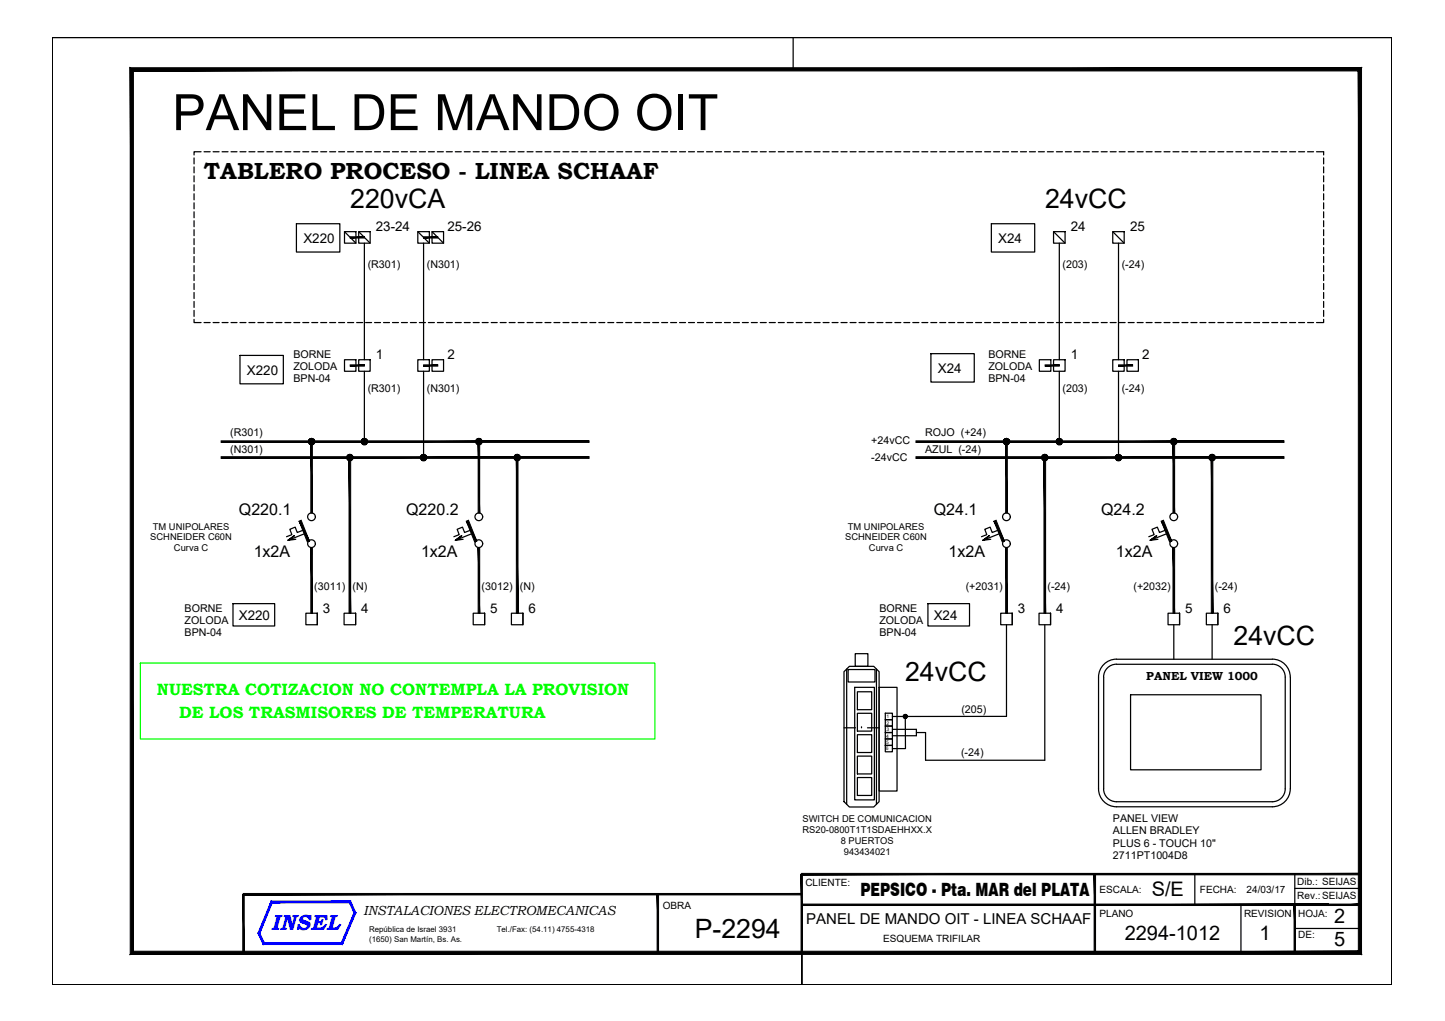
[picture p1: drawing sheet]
<svg xmlns="http://www.w3.org/2000/svg" width="297mm" height="210mm" viewBox="0 0 297 210" stroke-linecap="round" stroke-linejoin="round" font-family="sans-serif">
<!-- layer: 0 -->
<g fill="none" stroke="#000" stroke-width=".25">
<path d="M10.7 7.7v194.7zM10.7 7.7v194.7M10.7 7.7h275.4v194.7h-275.4zM10.7 7.7h275.4v194.7v-194.7h-275.4v194.7h275.4h-275.4zM163 7.7v6.5M286.1 7.7v194.7M173.5 138.1l1.1-1.1h5l1.1 1.1v26.7l-1.1 1.1h-5l-1.1-1.1zM174 137.5v27.9M174.3 137.6h5.6v2.6h-5.6zM175.8 134.4h2.6v2.6h-2.6zM180.2 137.5v27.9M173.5 149.6h2.4"/>
<path d="M175.7 141.3h4v23.1h-4zM176.2 146.6h3v3.7h-3zM176.2 142.2h3v3.7h-3zM176.2 151h3v3.7h-3zM176.2 155.4h3v3.7h-3zM176.2 159.9h3v3.6h-3zM177.1 149.6h.1M178.3 149.6h2.4M190.3 156.3h24.5M206.9 147.3h-23.5M245.6 179.7v6.3M266.2 179.7v6.3"/>
<path d="M164.8 195.9v6.5v-6.5M255.1 186v9.9M266.2 190.9h13.4M266.2 182.6h13.4"/>
</g>
<g fill="#000" stroke="#000" stroke-width=".21">
<path d="M164.8 179.6v.3l114.8-.3zM164.8 179.9l114.8-.3v.3z"/>
<path d="M49.9 183.8v12.1h.3zM49.9 183.8h.3v12.1z"/>
<path d="M50.1 183.7v.3l114.7-.3zM50.1 184l114.7-.3v.3z"/>
<path d="M135.1 183.8v12.1h.3zM135.1 183.8h.3v12.1z"/>
<path d="M164.7 179.7v16.2h.2zM164.7 179.7h.2v16.2z"/>
<path d="M164.8 185.9v.3l108.2-.3zM164.8 186.2l108.2-.3v.3zM273 185.9v.3l6.6-.3zM273 186.2l6.6-.3v.3z"/>
<path d="M224.9 179.7v16.2h.3zM224.9 179.7h.3v16.2z"/>
<path d="M266 186v9.9h.3zM266 186h.3v9.9z"/>
<path d="M279.2 14.6v181l.7 .6zM279.2 14.6l.7-.7v182.3zM27.4 14.6h251.8l.7-.7zM26.8 13.9h253.1l-252.5 .7zM26.8 13.9l.6 181.7v-181zM26.8 13.9l.6 181.7-.6 .6zM27.4 195.6l-.6 .6 252.4-.6zM26.8 196.2l252.4-.6 .7 .6z"/>
</g>
<!-- layer: L-Linea -->
<path d="M53 191.9l1.1 2.3 .2-.4zM53 191.9h.4l.9 1.9zM55.7 185.2l-2.7 6.7h.4zM55.7 185.2l.3 .4-2.6 6.3zM55.7 185.2l.3 .4 16.1-.4zM56 185.6l16.1-.4-.3 .4zM72.1 185.2l-.3 .4 1.4 2.1zM71.8 185.6l1.4 2.1h-.4zM72.8 187.7l-2.4 6.5 2.8-6.5zM72.8 187.7l-2.4 6.5-.3-.4zM54.1 194.2h16.3l-.3-.4zM54.3 193.8h15.8l-16 .4z" fill="#00f" stroke="#00f" stroke-width=".21"/>
<!-- layer: TEXTO -->
<g fill="none" stroke="#000" stroke-width=".25">
<path d="M70.8 47.6h2.4v2.4h-2.4zM73.7 47.6h2.4v2.4h-2.4zM85.9 47.6h2.4v2.4h-2.4zM88.8 47.6h2.4v2.4h-2.4zM216.6 47.6h2.3v2.4h-2.3zM228.7 47.6h2.4v2.4h-2.4zM70.8 74h2.4v2.3h-2.4zM73.7 74h2.4v2.3h-2.4zM85.9 74h2.4v2.3h-2.4zM88.8 74h2.4v2.3h-2.4zM213.6 74h2.4v2.3h-2.4zM216.6 74h2.3v2.3h-2.3z"/>
<path d="M228.7 74h2.4v2.3h-2.4zM231.7 74h2.3v2.3h-2.3z"/>
</g>
<!-- layer: COMPONENTE -->
<g fill="none" stroke="#000" stroke-width=".25">
<path d="M39.9 32.5v1.2M39.9 34.3v1.2M39.9 36.2v1.2M39.9 38v1.2M39.9 39.8v1.3M41.3 31.2h-1.4v.7M41.9 31.2h1.3M43.8 31.2h1.2M45.6 31.2h1.3M47.5 31.2h1.2M49.3 31.2h1.3M51.2 31.2h1.2"/>
<path d="M53 31.2h1.2M54.9 31.2h1.2M56.7 31.2h1.2M58.6 31.2h1.2M60.4 31.2h1.2M62.2 31.2h1.3M64.1 31.2h1.2M65.9 31.2h1.3M67.8 31.2h1.2M69.6 31.2h1.2M71.5 31.2h1.2M73.3 31.2h1.2"/>
<path d="M75.2 31.2h1.2M77 31.2h1.2M78.8 31.2h1.3M80.7 31.2h1.2M82.5 31.2h1.2M84.4 31.2h1.2M86.2 31.2h1.3M88.1 31.2h1.2M89.9 31.2h1.2M91.8 31.2h1.2M93.6 31.2h1.2M95.4 31.2h1.3"/>
<path d="M97.3 31.2h1.2M99.1 31.2h1.2M101 31.2h1.2M102.8 31.2h1.2M104.7 31.2h1.2M106.5 31.2h1.2M108.3 31.2h1.3M110.2 31.2h1.2M112 31.2h1.3M113.9 31.2h1.2M115.7 31.2h1.3M117.6 31.2h1.2"/>
<path d="M119.4 31.2h1.2M121.3 31.2h1.2M123.1 31.2h1.2M124.9 31.2h1.3M126.8 31.2h1.2M128.6 31.2h1.3M130.5 31.2h1.2M132.3 31.2h1.3M134.2 31.2h1.2M136 31.2h1.2M137.9 31.2h1.2M139.7 31.2h1.2"/>
<path d="M141.5 31.2h1.3M143.4 31.2h1.2M145.2 31.2h1.3M147.1 31.2h1.2M148.9 31.2h1.2M150.8 31.2h1.2M152.6 31.2h1.2M154.4 31.2h1.3M156.3 31.2h1.2M158.1 31.2h1.3M160 31.2h1.2M161.8 31.2h1.3"/>
<path d="M163.7 31.2h1.2M165.5 31.2h1.2M167.4 31.2h1.2M169.2 31.2h1.2M171 31.2h1.3M172.9 31.2h1.2M174.7 31.2h1.3M176.6 31.2h1.2M178.4 31.2h1.3M180.3 31.2h1.2M182.1 31.2h1.2M184 31.2h1.2"/>
<path d="M185.8 31.2h1.2M187.6 31.2h1.3M189.5 31.2h1.2M191.3 31.2h1.3M193.2 31.2h1.2M195 31.2h1.3M196.9 31.2h1.2M198.7 31.2h1.2M200.5 31.2h1.3M202.4 31.2h1.2M204.3 31.2h1.2M206.1 31.2h1.2"/>
<path d="M207.9 31.2h1.3M209.8 31.2h1.2M211.6 31.2h1.2M213.5 31.2h1.2M215.3 31.2h1.2M217.2 31.2h1.2M219 31.2h1.2M220.8 31.2h1.3M222.7 31.2h1.2M224.5 31.2h1.3M226.4 31.2h1.2M228.2 31.2h1.2"/>
<path d="M230.1 31.2h1.2M231.9 31.2h1.2M233.8 31.2h1.2M235.6 31.2h1.2M237.4 31.2h1.3M239.3 31.2h1.2M241.1 31.2h1.3M243 31.2h1.2M244.8 31.2h1.3M246.7 31.2h1.2M248.5 31.2h1.2M250.4 31.2h1.2"/>
<path d="M252.2 31.2h1.2M254 31.2h1.3M255.9 31.2h1.2M257.7 31.2h1.2M259.6 31.2h1.2M261.4 31.2h1.3M263.3 31.2h1.2M265.1 31.2h1.2M266.9 31.2h1.3M268.8 31.2h1.2M270.6 31.2h1.5v.7M272.1 32.5v1.2"/>
<path d="M272.1 34.3v1.2M272.1 36.2v1.2M272.1 38v1.2M272.1 39.8v1.3M39.9 41.7v1.2M39.9 43.5v1.3M39.9 45.4v1.2M39.9 47.2v1.3M39.9 49.1v1.2M39.9 50.9v1.2M39.9 52.7v1.3M39.9 54.6v1.2"/>
<path d="M39.9 56.5v1.2M39.9 58.3v1.2M60.9 46h9v5.8h-9zM70.8 47.6l2.4 2.4M73.7 47.6l2.4 2.4M74.9 50v24M85.9 47.6l2.4 2.4M87.1 50v24M88.8 47.6l2.4 2.4M203.8 46h8.9v5.8h-8.9zM216.6 47.6l2.3 2.4M217.8 50v24"/>
<path d="M228.7 47.6l2.4 2.4M229.9 50v24M272.1 41.7v1.2M272.1 43.5v1.3M272.1 45.4v1.2M272.1 47.2v1.3M272.1 49.1v1.2M272.1 50.9v1.2M272.1 52.7v1.3M272.1 54.6v1.2M272.1 56.5v1.2M272.1 58.3v1.2"/>
<path d="M39.9 65.7v.6h1.4M39.9 60.1v1.3M39.9 62v1.2M39.9 63.8v1.2M41.9 66.3h1.3M43.8 66.3h1.2M45.6 66.3h1.3M47.5 66.3h1.2M49.3 73.1h8.9v5.8h-8.9zM49.3 66.3h1.3M51.2 66.3h1.2M53 66.3h1.2"/>
<path d="M54.9 66.3h1.2M56.7 66.3h1.2M58.6 66.3h1.2M60.4 66.3h1.2M62.2 66.3h1.3M64.1 66.3h1.2M65.9 66.3h1.3M67.8 66.3h1.2M69.6 66.3h1.2M71.5 66.3h1.2M73.3 66.3h1.2M74.9 76.3v14.5"/>
<path d="M75.2 66.3h1.2M77 66.3h1.2M78.8 66.3h1.3M80.7 66.3h1.2M82.5 66.3h1.2M84.4 66.3h1.2M86.2 66.3h1.3M87.1 76.3v17.8M88.1 66.3h1.2M89.9 66.3h1.2M91.8 66.3h1.2M93.6 66.3h1.2"/>
<path d="M95.4 66.3h1.3M97.3 66.3h1.2M99.1 66.3h1.2M101 66.3h1.2M102.8 66.3h1.2M104.7 66.3h1.2M106.5 66.3h1.2M108.3 66.3h1.3M110.2 66.3h1.2M112 66.3h1.3M113.9 66.3h1.2M115.7 66.3h1.3"/>
<path d="M117.6 66.3h1.2M119.4 66.3h1.2M121.3 66.3h1.2M123.1 66.3h1.2M124.9 66.3h1.3M126.8 66.3h1.2M128.6 66.3h1.3M130.5 66.3h1.2M132.3 66.3h1.3M134.2 66.3h1.2M136 66.3h1.2M137.9 66.3h1.2"/>
<path d="M139.7 66.3h1.2M141.5 66.3h1.3M143.4 66.3h1.2M145.2 66.3h1.3M147.1 66.3h1.2M148.9 66.3h1.2M150.8 66.3h1.2M152.6 66.3h1.2M154.4 66.3h1.3M156.3 66.3h1.2M158.1 66.3h1.3M160 66.3h1.2"/>
<path d="M161.8 66.3h1.3M163.7 66.3h1.2M165.5 66.3h1.2M167.4 66.3h1.2M169.2 66.3h1.2M171 66.3h1.3M172.9 66.3h1.2M174.7 66.3h1.3M176.6 66.3h1.2M178.4 66.3h1.3M180.3 66.3h1.2M182.1 66.3h1.2"/>
<path d="M184 66.3h1.2M185.8 66.3h1.2M187.6 66.3h1.3M189.5 66.3h1.2M191.3 66.3h1.3M191.4 72.7h8.9v5.8h-8.9zM193.2 66.3h1.2M195 66.3h1.3M196.9 66.3h1.2M198.7 66.3h1.2M200.5 66.3h1.3M202.4 66.3h1.2"/>
<path d="M204.3 66.3h1.2M206.1 66.3h1.2M207.9 66.3h1.3M209.8 66.3h1.2M211.6 66.3h1.2M213.5 66.3h1.2M215.3 66.3h1.2M217.2 66.3h1.2M217.8 76.3v14.5M219 66.3h1.2M220.8 66.3h1.3M222.7 66.3h1.2"/>
<path d="M224.5 66.3h1.3M226.4 66.3h1.2M228.2 66.3h1.2M229.9 76.3v17.8M230.1 66.3h1.2M231.9 66.3h1.2M233.8 66.3h1.2M235.6 66.3h1.2M237.4 66.3h1.3M239.3 66.3h1.2M241.1 66.3h1.3M243 66.3h1.2"/>
<path d="M244.8 66.3h1.3M246.7 66.3h1.2M248.5 66.3h1.2M250.4 66.3h1.2M252.2 66.3h1.2M254 66.3h1.3M255.9 66.3h1.2M257.7 66.3h1.2M259.6 66.3h1.2M261.4 66.3h1.3M263.3 66.3h1.2M265.1 66.3h1.2"/>
<path d="M266.9 66.3h1.3M268.8 66.3h1.2M272.1 65.7v.6h-1.5M272.1 60.1v1.3M272.1 62v1.2M272.1 63.8v1.2M206.9 128.4v18.9M214.8 128.4v27.9M226.9 139.2a2.62 2.62 0 0 1 2.6-2.6l32-.1a2.66 2.66 0 0 1 2.7 2.7v23a2.66 2.66 0 0 1-2.7 2.6h-32a2.66 2.66 0 0 1-2.6-2.6M226.9 139.2v23M226.9 136.6a3.6 3.6 0 0 1 2.6-1.1h32a3.7 3.7 0 0 1 3.8 3.7l-.1 23a3.7 3.7 0 0 1-3.7 3.7h-32a3.7 3.7 0 0 1-3.7-3.7v-23a3.7 3.7 0 0 1 1.1-2.6zM241.3 128.4v7.1"/>
<path d="M249.2 128.4v7.1M180.7 141.3h3.7v21.3h-3.7zM182 146.6h1.4v1.4h-1.4zM182 148h1.4v1.3h-1.4zM182 149.3h1.4v1.3h-1.4zM182 150.6h1.4v1.3h-1.4zM182 151.9h1.4v1.3h-1.4zM182 153.2h1.4v1.4h-1.4zM183.4 149.9h5v1.4h-5M186.1 147.3v6.6h-2.7M188.4 150.6h1.9v5.7M232.4 142.8h26.8v15.5h-26.8z"/>
</g>
<g fill="#000" stroke="#000" stroke-width=".21">
<path d="M72 48.7v.2l2.9-.2zM72 48.9l2.9-.2v.2z"/>
<path d="M87.1 48.7v.2l2.9-.2zM87.1 48.9l2.9-.2v.2z"/>
<path d="M72 75v.3l2.9-.3zM72 75.3l2.9-.3v.3z"/>
<path d="M87.1 75v.3l2.9-.3zM87.1 75.3l2.9-.3v.3z"/>
<path d="M214.8 75v.3l3-.3zM214.8 75.3l3-.3v.3z"/>
<path d="M229.9 75v.3l2.9-.3zM229.9 75.3l2.9-.3v.3z"/>
</g>
<!-- layer: TRIFILAR -->
<g fill="#000" stroke="#000" stroke-width=".21">
<path d="M45.5 90.6v.4l75.6-.4zM45.5 91l75.6-.4v.4z"/>
<path d="M45.5 93.9v.3l75.6-.3zM45.5 94.2l75.6-.3v.3z"/>
<path d="M63.4 90.6v.2h.6zM63.4 90.8h.6l-.6 .2zM63.4 91l.1 .2 .5-.4z"/>
<path d="M63.5 91.2l.2 .1 .3-.5zM64 90.8l-.1 .6-.2-.1zM64 90.8l-.1 .6h.1z"/>
<path d="M63.7 90.3l.3 .5-.1-.6zM63.7 90.3l.3 .5-.5-.4zM63.5 90.4l-.1 .2 .6 .2z"/>
<path d="M64 90.8v.6h.3zM64 90.8l.4 .5-.1 .1zM64 90.8l.4 .5 .2-.1z"/>
<path d="M64.3 90.2l-.3 .6 .4-.5zM64 90.1l.3 .1-.3 .6zM63.9 90.2l.1 .6v-.7z"/>
<path d="M64 90.8l.6 .4 .1-.2zM64 90.8h.7v.2z"/>
<path d="M64 90.8h.7v-.2zM64 90.8l.6-.4 .1 .2zM64.4 90.3l-.4 .5 .6-.4z"/>
<path d="M71.3 93.9v.2h.6zM71.3 94.1h.6l-.6 .2zM71.3 94.3l.1 .1 .5-.3z"/>
<path d="M71.4 94.4l.1 .2 .4-.5zM71.9 94.1l-.2 .6-.2-.1zM71.9 94.1l-.2 .6h.2z"/>
<path d="M71.5 93.5l.4 .6-.2-.6zM71.5 93.5l.4 .6-.5-.4zM71.4 93.7l-.1 .2 .6 .2z"/>
<path d="M71.9 94.1v.6h.2zM71.9 94.1l.4 .5-.2 .1zM71.9 94.1l.4 .5 .1-.2z"/>
<path d="M71.7 94.1l.4 32v-32zM71.7 94.1l.4 32h-.4z"/>
<path d="M72.1 93.5l-.2 .6 .4-.6zM71.9 93.4l.2 .1-.2 .6zM71.7 93.5l.2 .6v-.7z"/>
<path d="M71.9 94.1l.5 .3 .2-.1zM71.9 94.1h.7v.2z"/>
<path d="M71.9 94.1h.7v-.2zM71.9 94.1l.5-.4 .2 .2zM72.3 93.5l-.4 .6 .5-.4z"/>
<path d="M74.3 90.6l-.1 .2h.7zM74.2 90.8h.7l-.6 .2zM74.3 91l.1 .2 .5-.4z"/>
<path d="M74.4 91.2l.1 .1 .4-.5zM74.9 90.8l-.2 .6-.2-.1zM74.9 90.8l-.2 .6h.2z"/>
<path d="M74.5 90.3l.4 .5-.2-.6zM74.5 90.3l.4 .5-.5-.4zM74.4 90.4l-.1 .2 .6 .2z"/>
<path d="M74.9 90.8v.6h.2zM74.9 90.8l.4 .5-.2 .1zM74.9 90.8l.4 .5 .1-.1z"/>
<path d="M75.1 90.2l-.2 .6 .4-.5zM74.9 90.1l.2 .1-.2 .6zM74.7 90.2l.2 .6v-.7z"/>
<path d="M74.9 90.8l.5 .4 .1-.2zM74.9 90.8h.7l-.1 .2z"/>
<path d="M74.9 90.8h.7l-.1-.2zM74.9 90.8l.5-.4 .1 .2zM75.3 90.3l-.4 .5 .5-.4z"/>
<path d="M86.4 93.9v.2h.7zM86.4 94.1h.7l-.7 .2zM86.4 94.3l.1 .1 .6-.3z"/>
<path d="M86.5 94.4l.2 .2 .4-.5zM87.1 94.1l-.2 .6-.2-.1zM87.1 94.1l-.2 .6h.2z"/>
<path d="M86.7 93.5l.4 .6-.2-.6zM86.7 93.5l.4 .6-.6-.4zM86.5 93.7l-.1 .2 .7 .2z"/>
<path d="M87.1 94.1v.6h.2zM87.1 94.1l.4 .5-.2 .1zM87.1 94.1l.4 .5 .1-.2z"/>
<path d="M87.3 93.5l-.2 .6 .4-.6zM87.1 93.4l.2 .1-.2 .6zM86.9 93.5l.2 .6v-.7z"/>
<path d="M87.1 94.1l.5 .3 .1-.1zM87.1 94.1h.6v.2z"/>
<path d="M87.1 94.1h.6v-.2zM87.1 94.1l.5-.4 .1 .2zM87.5 93.5l-.4 .6 .5-.4z"/>
<path d="M97.8 90.6v.2h.6zM97.8 90.8h.6l-.6 .2zM97.8 91l.1 .2 .5-.4z"/>
<path d="M97.9 91.2l.2 .1 .3-.5zM98.4 90.8l-.2 .6-.1-.1zM98.4 90.8l-.2 .6h.2z"/>
<path d="M98.1 90.3l.3 .5-.2-.6zM98.1 90.3l.3 .5-.5-.4zM97.9 90.4l-.1 .2 .6 .2z"/>
<path d="M98.4 90.8v.6h.3zM98.4 90.8l.4 .5-.1 .1zM98.4 90.8l.4 .5 .2-.1z"/>
<path d="M98.7 90.2l-.3 .6 .4-.5zM98.4 90.1l.3 .1-.3 .6zM98.2 90.2l.2 .6v-.7z"/>
<path d="M98.4 90.8l.6 .4 .1-.2zM98.4 90.8h.7v.2z"/>
<path d="M98.4 90.8h.7v-.2zM98.4 90.8l.6-.4 .1 .2zM98.8 90.3l-.4 .5 .6-.4z"/>
<path d="M105.7 93.9v.2h.6zM105.7 94.1h.6l-.6 .2zM105.7 94.3l.1 .1 .5-.3z"/>
<path d="M105.8 94.4l.1 .2 .4-.5zM106.3 94.1l-.2 .6-.2-.1zM106.3 94.1l-.2 .6h.2z"/>
<path d="M105.9 93.5l.4 .6-.2-.6zM105.9 93.5l.4 .6-.5-.4zM105.8 93.7l-.1 .2 .6 .2z"/>
<path d="M106.3 94.1v.6h.2zM106.3 94.1l.4 .5-.2 .1zM106.3 94.1l.4 .5 .1-.2z"/>
<path d="M106.1 94.1l.4 32v-32zM106.1 94.1l.4 32h-.4z"/>
<path d="M106.5 93.5l-.2 .6 .4-.6zM106.3 93.4l.2 .1-.2 .6zM106.1 93.5l.2 .6v-.7z"/>
<path d="M106.3 94.1l.5 .3 .1-.1zM106.3 94.1h.7l-.1 .2z"/>
<path d="M106.3 94.1h.7l-.1-.2zM106.3 94.1l.5-.4 .1 .2zM106.7 93.5l-.4 .6 .5-.4z"/>
<path d="M188.3 90.6v.4l75.6-.4zM188.3 91l75.6-.4v.4z"/>
<path d="M188.3 93.9v.3l75.6-.3zM188.3 94.2l75.6-.3v.3z"/>
<path d="M206.3 90.6l-.1 .2h.7zM206.2 90.8h.7l-.6 .2zM206.3 91l.1 .2 .5-.4z"/>
<path d="M206.4 91.2l.1 .1 .4-.5zM206.9 90.8l-.2 .6-.2-.1zM206.9 90.8l-.2 .6h.2z"/>
<path d="M206.5 90.3l.4 .5-.2-.6zM206.5 90.3l.4 .5-.5-.4zM206.4 90.4l-.1 .2 .6 .2z"/>
<path d="M206.9 90.8v.6h.2zM206.9 90.8l.4 .5-.2 .1zM206.9 90.8l.4 .5 .1-.1z"/>
<path d="M207.1 90.2l-.2 .6 .4-.5zM206.9 90.1l.2 .1-.2 .6zM206.7 90.2l.2 .6v-.7z"/>
<path d="M206.9 90.8l.5 .4 .1-.2zM206.9 90.8h.7l-.1 .2z"/>
<path d="M206.9 90.8h.7l-.1-.2zM206.9 90.8l.5-.4 .1 .2zM207.3 90.3l-.4 .5 .5-.4z"/>
<path d="M214.1 93.9v.2h.7zM214.1 94.1h.7l-.7 .2zM214.1 94.3l.1 .1 .6-.3z"/>
<path d="M214.2 94.4l.2 .2 .4-.5zM214.8 94.1l-.2 .6-.2-.1zM214.8 94.1l-.2 .6h.2z"/>
<path d="M214.4 93.5l.4 .6-.2-.6zM214.4 93.5l.4 .6-.6-.4zM214.2 93.7l-.1 .2 .7 .2z"/>
<path d="M214.8 94.1v.6h.2zM214.8 94.1l.4 .5-.2 .1zM214.8 94.1l.4 .5 .1-.2z"/>
<path d="M214.6 94.1l.3 32v-32zM214.6 94.1l.3 32h-.3z"/>
<path d="M215 93.5l-.2 .6 .4-.6zM214.8 93.4l.2 .1-.2 .6zM214.6 93.5l.2 .6v-.7z"/>
<path d="M214.8 94.1l.5 .3 .1-.1zM214.8 94.1h.6v.2z"/>
<path d="M214.8 94.1h.6v-.2zM214.8 94.1l.5-.4 .1 .2zM215.2 93.5l-.4 .6 .5-.4z"/>
<path d="M217.1 90.6v.2h.7zM217.1 90.8h.7l-.7 .2zM217.1 91l.1 .2 .6-.4z"/>
<path d="M217.2 91.2l.2 .1 .4-.5zM217.8 90.8l-.3 .6-.1-.1zM217.8 90.8l-.3 .6h.3z"/>
<path d="M217.4 90.3l.4 .5-.3-.6zM217.4 90.3l.4 .5-.6-.4zM217.2 90.4l-.1 .2 .7 .2z"/>
<path d="M217.8 90.8v.6h.2zM217.8 90.8l.3 .5-.1 .1zM217.8 90.8l.3 .5 .2-.1z"/>
<path d="M218 90.2l-.2 .6 .3-.5zM217.8 90.1l.2 .1-.2 .6zM217.5 90.2l.3 .6v-.7z"/>
<path d="M217.8 90.8l.5 .4 .1-.2zM217.8 90.8h.6v.2z"/>
<path d="M217.8 90.8h.6v-.2zM217.8 90.8l.5-.4 .1 .2zM218.1 90.3l-.3 .5 .5-.4z"/>
<path d="M229.3 93.9v.2h.6zM229.3 94.1h.6l-.6 .2zM229.3 94.3l.1 .1 .5-.3z"/>
<path d="M229.4 94.4l.1 .2 .4-.5zM229.9 94.1l-.2 .6-.2-.1zM229.9 94.1l-.2 .6h.2z"/>
<path d="M229.5 93.5l.4 .6-.2-.6zM229.5 93.5l.4 .6-.5-.4zM229.4 93.7l-.1 .2 .6 .2z"/>
<path d="M229.9 94.1v.6h.2zM229.9 94.1l.4 .5-.2 .1zM229.9 94.1l.4 .5 .2-.2z"/>
<path d="M230.1 93.5l-.2 .6 .4-.6zM229.9 93.4l.2 .1-.2 .6zM229.7 93.5l.2 .6v-.7z"/>
<path d="M229.9 94.1l.6 .3v-.1zM229.9 94.1h.7l-.1 .2z"/>
<path d="M229.9 94.1h.7l-.1-.2zM229.9 94.1l.6-.4v.2zM230.3 93.5l-.4 .6 .6-.4z"/>
<path d="M240.7 90.6l-.1 .2h.7zM240.6 90.8h.7l-.6 .2zM240.7 91l.1 .2 .5-.4z"/>
<path d="M240.8 91.2l.1 .1 .4-.5zM241.3 90.8l-.2 .6-.2-.1zM241.3 90.8l-.2 .6h.2z"/>
<path d="M240.9 90.3l.4 .5-.2-.6zM240.8 90.4l.1-.1 .4 .5zM240.8 90.4l-.1 .2 .6 .2z"/>
<path d="M241.3 90.8v.6h.2zM241.3 90.8l.4 .5-.2 .1zM241.3 90.8l.4 .5 .1-.1z"/>
<path d="M241.5 90.2l-.2 .6 .4-.5zM241.3 90.1l.2 .1-.2 .6zM241.1 90.2l.2 .6v-.7z"/>
<path d="M241.3 90.8l.5 .4 .1-.2zM241.3 90.8h.6v.2z"/>
<path d="M241.3 90.8h.6v-.2zM241.3 90.8l.5-.4 .1 .2zM241.7 90.3l-.4 .5 .5-.4z"/>
<path d="M248.5 93.9v.2h.7zM248.5 94.1h.7l-.7 .2zM248.5 94.3l.1 .1 .6-.3z"/>
<path d="M248.6 94.4l.2 .2 .4-.5zM249.2 94.1l-.2 .6-.2-.1zM249.2 94.1l-.2 .6h.2z"/>
<path d="M248.8 93.5l.4 .6-.2-.6zM248.8 93.5l.4 .6-.6-.4zM248.6 93.7l-.1 .2 .7 .2z"/>
<path d="M249.2 94.1v.6h.2zM249.2 94.1l.3 .5-.1 .1zM249.2 94.1l.3 .5 .2-.2z"/>
<path d="M249 94.1l.3 32v-32zM249 94.1l.3 32h-.3z"/>
<path d="M249.4 93.5l-.2 .6 .3-.6zM249.2 93.4l.2 .1-.2 .6zM249 93.5l.2 .6v-.7z"/>
<path d="M249.2 94.1l.5 .3 .1-.1zM249.2 94.1h.6v.2z"/>
<path d="M249.2 94.1h.6v-.2zM249.2 94.1l.5-.4 .1 .2zM249.5 93.5l-.3 .6 .5-.4z"/>
<path d="M61.5 107.1l1.7 4.3 .4-.1zM61.5 107.1l.4-.1 1.7 4.3z"/>
<path d="M63.9 90.8v14.7h.3zM63.9 90.8h.3v14.7z"/>
<path d="M63.9 112.6l.3 13.5v-13.5zM63.9 112.6l.3 13.5h-.3z"/>
<path d="M95.9 107.1l1.7 4.3 .4-.1zM95.9 107.1l.4-.1 1.7 4.3z"/>
<path d="M98.3 90.8v14.7h.3zM98.3 90.8h.3v14.7z"/>
<path d="M98.3 112.6l.3 13.5v-13.5zM98.3 112.6l.3 13.5h-.3z"/>
<path d="M204.3 107.1l1.7 4.3 .5-.1zM204.3 107.1l.5-.1 1.7 4.3z"/>
<path d="M206.7 90.8v14.7h.4zM206.7 90.8h.4v14.7z"/>
<path d="M206.7 112.6l.4 13.5v-13.5zM206.7 112.6l.4 13.5h-.4z"/>
<path d="M238.7 107.1l1.7 4.3 .5-.1zM238.7 107.1l.5-.1 1.7 4.3z"/>
<path d="M241.1 90.8v14.7h.4zM241.1 90.8h.4v14.7z"/>
<path d="M241.1 112.6l.4 13.5v-13.5zM241.1 112.6l.4 13.5h-.4z"/>
</g>
<g fill="none" stroke="#000" stroke-width=".25">
<path d="M62.2 109.1l-1.1 .4-.4-1.1-1.1 .4 .4 1.1-1.1 .4M62.5 109.8l-3.3 1.3 1.3-1-1.3 1 1.6-.2M64 112.6v1.5M96.6 109.1l-1.1 .4-.4-1.1-1.1 .4 .4 1.1-1.1 .4M96.9 109.8l-3.3 1.3 1.3-1-1.3 1 1.6-.2M98.4 112.6v1.5M205.1 109.1l-1.1 .4-.5-1.1-1.1 .4 .5 1.1-1.1 .4M205.3 109.8l-3.3 1.3 1.4-1-1.4 1 1.7-.2M206.9 112.6v1.5M239.5 109.1l-1.1 .4-.5-1.1-1.1 .4 .5 1.1-1.2 .4M239.7 109.8l-3.3 1.3 1.4-1-1.4 1 1.6-.2M241.3 112.6v1.5"/>
<path d="M62.9 126.1h2.3v2.3h-2.3zM65.2 126.1v2.3M70.7 126.1h2.4v2.3h-2.4zM73.1 126.1v2.3M97.3 126.1h2.3v2.3h-2.3zM99.6 126.1v2.3M105.1 126.1h2.4v2.3h-2.4zM107.5 126.1v2.3M205.7 126.1h2.4v2.3h-2.4zM208.1 126.1v2.3M213.6 126.1h2.4v2.3h-2.4zM216 126.1v2.3"/>
<path d="M240.1 126.1h2.4v2.3h-2.4zM242.5 126.1v2.3M248 126.1h2.4v2.3h-2.4zM250.4 126.1v2.3"/>
<circle cx="64" cy="111.8" r=".79"/>
<circle cx="64" cy="106.2" r=".79"/>
<circle cx="98.4" cy="106.2" r=".79"/>
<circle cx="98.4" cy="111.8" r=".79"/>
<circle cx="206.9" cy="111.8" r=".79"/>
<circle cx="206.9" cy="106.2" r=".79"/>
<circle cx="241.3" cy="111.8" r=".79"/>
<circle cx="241.3" cy="106.2" r=".79"/>
</g>
<!-- layer: REF -->
<path d="M47.9 124.1h8.6v4.6h-8.6zM190.7 124.1h8.6v4.6h-8.6z" fill="none" stroke="#000" stroke-width=".25"/>
<!-- layer: GABINETE -->
<path d="M28.8 136.3h105.8v15.6h-105.8z" fill="none" stroke="#0f0" stroke-width=".25"/>
<!-- layer: ELECTRICO -->
<g fill="#000" stroke="#000" stroke-width=".21">
<path d="M186.1 147.3h.4v.1z"/>
<path d="M185.7 147.4l.1 .2 .3-.3zM185.8 147.6l.3-.3-.2 .4zM186.1 147.3l-.2 .4h.2z"/>
<path d="M185.8 147l-.1 .1 .4 .2zM185.7 147.1l.4 .2h-.4zM185.7 147.3v.1l.4-.1z"/>
<path d="M186.1 147.3v.4h.1zM186.1 147.3l.3 .3-.2 .1zM186.1 147.3l.3 .3 .1-.2z"/>
<path d="M186.1 146.9v.4l.1-.4zM185.9 146.9h.2v.4zM185.8 147l.3 .3-.2-.4z"/>
<path d="M186.1 147.3h.4v-.2zM186.1 147.3l.3-.3 .1 .1zM186.2 146.9l-.1 .4 .3-.3z"/>
</g>
<text font-size="10.3" x="35.4" y="26.8">PANEL DE MANDO OIT</text>
<g font-size="5.5">
<text x="72" y="42.7">220vCA</text>
<text x="214.8" y="42.7">24vCC</text>
<text x="253.6" y="132.7">24vCC</text>
<text x="186.1" y="140">24vCC</text>
<text x="142.8" y="192.7">P-2294</text>
</g>
<text font-size="4.8" x="41.9" y="36.8">TABLERO PROCESO - LINEA SCHAAF</text>
<text font-size="4.6" fill="#00f" x="55.7" y="191.3">INSEL</text>
<g font-size="4.1">
<text x="236.7" y="184.1">S/E</text>
<text x="274.2" y="189.8">2</text>
<text x="231.2" y="193.2">2294-1012</text>
<text x="258.9" y="193.3">1</text>
<text x="274.2" y="194.4">5</text>
</g>
<text font-size="3.8" x="176.9" y="184.3">PEPSICO - Pta. MAR del PLATA</text>
<g font-size="3.4" fill="#0f0">
<text x="32.3" y="142.9">NUESTRA COTIZACION NO CONTEMPLA LA PROVISION</text>
<text x="36.8" y="147.6">DE LOS TRASMISORES DE TEMPERATURA</text>
</g>
<g font-size="3.3">
<text x="49.1" y="106">Q220.1</text>
<text x="83.5" y="106">Q220.2</text>
<text x="192" y="106">Q24.1</text>
<text x="226.3" y="106">Q24.2</text>
<text x="52.1" y="114.6">1x2A</text>
<text x="86.5" y="114.6">1x2A</text>
<text x="195" y="114.6">1x2A</text>
<text x="229.4" y="114.6">1x2A</text>
</g>
<text font-size="3.1" x="165.7" y="190.1">PANEL DE MANDO OIT - LINEA SCHAAF</text>
<g font-size="2.7">
<text x="77.3" y="47.5">23-24</text>
<text x="92" y="47.5">25-26</text>
<text x="220.1" y="47.5">24</text>
<text x="232.3" y="47.5">25</text>
<text x="62.4" y="50">X220</text>
<text x="205.2" y="50">X24</text>
<text x="50.8" y="77.1">X220</text>
<text x="77.3" y="73.8">1</text>
<text x="92" y="73.8">2</text>
<text x="192.8" y="76.7">X24</text>
<text x="220.1" y="73.8">1</text>
<text x="234.8" y="73.8">2</text>
<text x="66.4" y="125.9">3</text>
<text x="74.3" y="125.9">4</text>
<text x="100.8" y="125.9">5</text>
<text x="108.7" y="125.9">6</text>
<text x="209.2" y="125.9">3</text>
<text x="217.1" y="125.9">4</text>
<text x="243.6" y="125.9">5</text>
<text x="251.5" y="125.9">6</text>
<text x="49.1" y="127.4">X220</text>
<text x="191.9" y="127.4">X24</text>
<text x="74.8" y="188.2">INSTALACIONES ELECTROMECANICAS</text>
</g>
<text font-size="2.4" x="235.6" y="139.7">PANEL VIEW 1000</text>
<g font-size="2.2">
<text x="75.6" y="55.1">(R301)</text>
<text x="87.7" y="55.1">(N301)</text>
<text x="218.4" y="55.1">(203)</text>
<text x="230.6" y="55.1">(-24)</text>
<text x="60.3" y="73.6">BORNE</text>
<text x="60.3" y="76.1">ZOLODA</text>
<text x="203.2" y="73.6">BORNE</text>
<text x="203.2" y="76.1">ZOLODA</text>
<text x="60.3" y="78.5">BPN-04</text>
<text x="75.6" y="80.7">(R301)</text>
<text x="87.7" y="80.7">(N301)</text>
<text x="203.2" y="78.5">BPN-04</text>
<text x="218.4" y="80.7">(203)</text>
<text x="230.6" y="80.7">(-24)</text>
<text x="47.3" y="89.7">(R301)</text>
<text x="190.2" y="89.7">ROJO (+24)</text>
<text x="47.3" y="93.1">(N301)</text>
<text x="179.1" y="91.4">+24vCC</text>
<text x="179.1" y="94.7">-24vCC</text>
<text x="190.2" y="93.1">AZUL (-24)</text>
<text x="37.9" y="125.8">BORNE</text>
<text x="64.6" y="121.3">(3011)</text>
<text x="72.5" y="121.3">(N)</text>
<text x="99" y="121.3">(3012)</text>
<text x="106.9" y="121.3">(N)</text>
<text x="180.8" y="125.8">BORNE</text>
<text x="198.5" y="121.3">(+2031)</text>
<text x="215.3" y="121.3">(-24)</text>
<text x="233" y="121.3">(+2032)</text>
<text x="249.7" y="121.3">(-24)</text>
<text x="37.9" y="128.3">ZOLODA</text>
<text x="37.9" y="130.7">BPN-04</text>
<text x="180.8" y="128.3">ZOLODA</text>
<text x="180.8" y="130.7">BPN-04</text>
<text x="197.6" y="146.6">(205)</text>
<text x="197.6" y="155.4">(-24)</text>
<text x="228.8" y="169">PANEL VIEW</text>
<text x="228.8" y="171.5">ALLEN BRADLEY</text>
<text x="228.8" y="174.1">PLUS 6 - TOUCH 10&quot;</text>
<text x="228.8" y="176.6">2711PT1004D8</text>
</g>
<g font-size="2.1">
<text x="165.6" y="182.1">CLIENTE:</text>
<text x="226" y="183.5">ESCALA:</text>
<text x="246.7" y="183.5">FECHA:</text>
<text x="256.3" y="183.6">24/03/17</text>
<text x="266.7" y="184.9">Rev.:SEIJAS</text>
<text x="266.7" y="181.9">Dib.: SEIJAS</text>
<text x="136.2" y="186.9">OBRA</text>
<text x="226" y="188.5">PLANO</text>
<text x="255.7" y="188.5">REVISION</text>
<text x="266.9" y="188.5">HOJA:</text>
<text x="181.6" y="193.6">ESQUEMA TRIFILAR</text>
<text x="266.9" y="192.8">DE:</text>
</g>
<g font-size="1.9">
<text x="30.9" y="111.1">SCHNEIDER C60N</text>
<text x="31.4" y="108.9">TM UNIPOLARES</text>
<text x="35.8" y="113.3">Curva C</text>
<text x="173.8" y="111.1">SCHNEIDER C60N</text>
<text x="174.3" y="108.9">TM UNIPOLARES</text>
<text x="178.6" y="113.3">Curva C</text>
<text x="165" y="169.1">SWITCH DE COMUNICACION</text>
<text x="165" y="171.2">RS20-0800T1T1SDAEHHXX.X</text>
<text x="172.8" y="173.5">8 PUERTOS</text>
<text x="173.5" y="175.8">943434021</text>
</g>
<g font-size="1.6">
<text x="75.9" y="191.7">República de Israel 3931</text>
<text x="102.1" y="191.7">Tel./Fax: (54.11) 4755-4318</text>
<text x="75.9" y="193.7">(1650) San Martín, Bs. As.</text>
</g>
<g font-size="1">
<text x="182.2" y="147.7">1</text>
<text x="182.2" y="148.9">2</text>
<text x="182.1" y="154.3">6</text>
<text x="182.2" y="151.6">4</text>
<text x="182.2" y="152.9">5</text>
<text x="182.2" y="150.3">3</text>
</g>
</svg>
